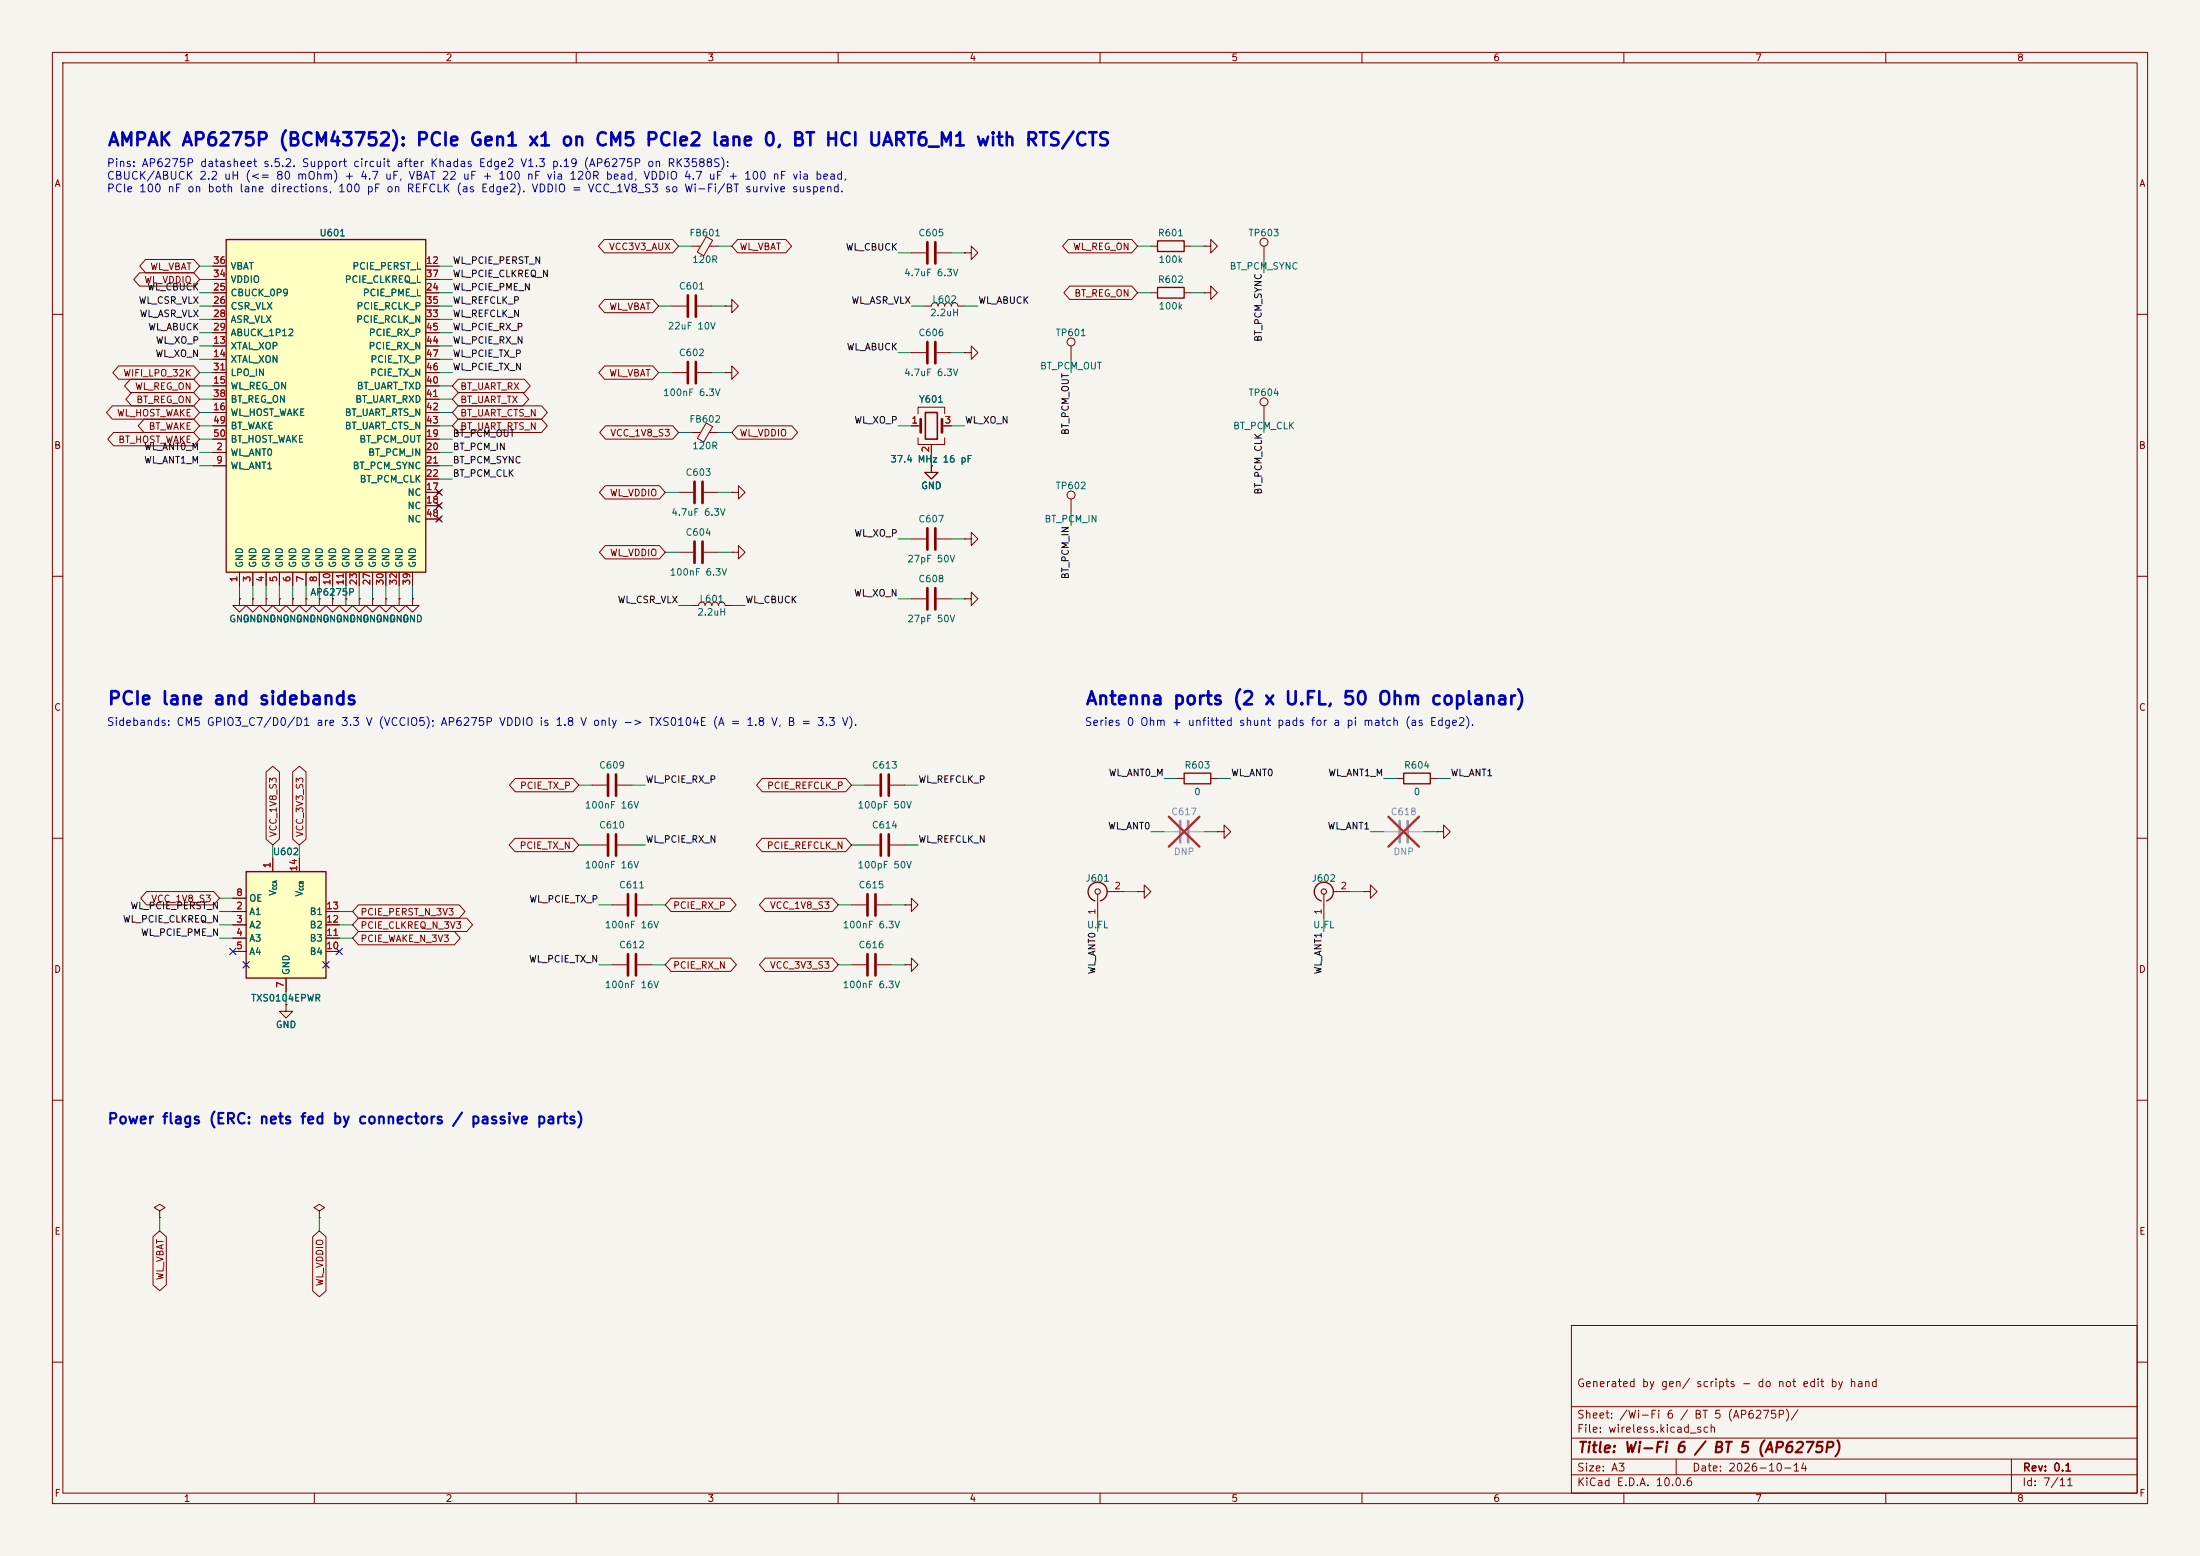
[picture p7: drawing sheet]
<svg xmlns="http://www.w3.org/2000/svg" width="420mm" height="297mm" viewBox="0 0 420 297" stroke-linecap="round" stroke-linejoin="round" font-family="sans-serif">
<path d="M0 0h420v297h-420z" fill="#f5f4ef" stroke="#f5f4ef" stroke-width=".19"/>
<g fill="none" stroke="#840000" stroke-width=".19">
<path d="M10 10h400v277h-400zM12 12h396v273h-396zM60 10v2M110 10v2M160 10v2M210 10v2M260 10v2M310 10v2M360 10v2M128.3 58.4h2.8M132.1 47h1.6M133.1 58.4h2.8"/>
<path d="M134.8 45.2l1.2 .7-1.7 2.9-1.2-.7zM135.4 47h1.8M138.4 58.4h1.3v-1.2l1.3 1.2-1.3 1.3v-1.3M138.4 58.4h.1M174 48.3h2.8M176.5 58.4h1.3a.64 .64 0 0 1 .6-.6 .64 .64 0 0 1 .7 .6 .64 .64 0 0 1 .6-.6 .64 .64 0 0 1 .6 .6 .64 .64 0 0 1 .7-.6 .64 .64 0 0 1 .6 .6 .64 .64 0 0 1 .6-.6 .64 .64 0 0 1 .7 .6h1.2M178.8 48.3h2.8M10 60h2M128.3 71.1h2.8M133.1 71.1h2.8M138.4 71.1h1.3v-1.2l1.3 1.2-1.3 1.3v-1.3M138.4 71.1h.1"/>
<path d="M174 67.3h2.8M175.3 79v-1.3h5v1.3M178.8 67.3h2.8M204.5 66v2.6M241.3 77.5v2.5M408 60h2M129.5 94h2.8M132.1 82.6h1.6M134.4 94h2.8M134.8 80.7l1.2 .7-1.7 3-1.2-.7zM135.4 82.6h1.8M139.7 94h1.3v-1.3l1.2 1.3-1.2 1.3v-1.3"/>
<path d="M139.7 94h.1M174 81.3h1.8M175.3 83.6v1.2h5v-1.2M177.8 88.9v1.3h1.3l-1.3 1.2-1.3-1.2h1.3M177.8 88.9h.1M177.8 84.8v1.6M179.8 81.3h1.8M204.5 95.3v2.5M10 110h2M55.9 114.3v1.3h1.2l-1.2 1.2-1.3-1.2h1.3M55.9 114.3h.1M58.4 114.3v1.3h1.3l-1.3 1.2-1.3-1.2h1.3"/>
<path d="M58.4 114.3h.1M61 114.3v1.3h1.2l-1.2 1.2-1.3-1.2h1.3M61 114.3h.1M68.6 114.3v1.3h1.2l-1.2 1.2-1.3-1.2h1.3M68.6 114.3h.1M71.1 114.3v1.3h1.3l-1.3 1.2-1.3-1.2h1.3M71.1 114.3h.1M73.7 114.3v1.3h1.2l-1.2 1.2-1.3-1.2h1.3M73.7 114.3h.1M76.2 114.3v1.3h1.3l-1.3 1.2-1.3-1.2h1.3M76.2 114.3h.1M78.7 114.3v1.3h1.3l-1.3 1.2-1.2-1.2h1.2"/>
<path d="M78.7 114.3h.1M129.5 105.4h2.8M132.1 115.6h1.2a.64 .64 0 0 1 .7-.7 .64 .64 0 0 1 .6 .7 .64 .64 0 0 1 .7-.7 .64 .64 0 0 1 .6 .7 .64 .64 0 0 1 .6-.7 .64 .64 0 0 1 .7 .7 .64 .64 0 0 1 .6-.7 .64 .64 0 0 1 .6 .7h1.3M134.4 105.4h2.8M139.7 105.4h1.3v-1.3l1.2 1.3-1.2 1.3v-1.3M139.7 105.4h.1M174 102.9h2.8M174 114.3h2.8M178.8 102.9h2.8M178.8 114.3h2.8M184.1 102.9h1.3v-1.3l1.3 1.3-1.3 1.2v-1.2M184.1 102.9h.1"/>
<path d="M408 110h2M10 160h2M113 149.9h2.8M117.9 149.9h2.7M165.1 149.9h2.8M169.9 149.9h2.8M224.8 148.6h1.3M231.1 148.6h1.3M232.4 158.8h1.3v-1.3l1.2 1.3-1.2 1.2v-1.2M232.4 158.8h.1M266.7 148.6h1.3M273 148.6h1.3"/>
<path d="M274.3 158.8h1.3v-1.3l1.3 1.3-1.3 1.2v-1.2M274.3 158.8h.1M408 160h2M113 161.3h2.8M116.8 172.7h2.8M117.9 161.3h2.7M121.7 172.7h2.8M162.6 172.7h2.8M165.1 161.3h2.8M167.4 172.7h2.8M169.9 161.3h2.8M172.7 172.7h1.3v-1.2l1.3 1.2-1.3 1.3v-1.3"/>
<path d="M172.7 172.7h.1M209.5 170.7v4.6M211.3 170.2h3.3M217.2 170.2h1.2v-1.3l1.3 1.3-1.3 1.3v-1.3M217.2 170.2h.1M252.7 170.7v4.6M254.5 170.2h3.3M260.3 170.2h1.3v-1.3l1.3 1.3-1.3 1.3v-1.3M260.3 170.2h.1M116.8 184.2h2.8M121.7 184.2h2.8M162.6 184.2h2.8"/>
<path d="M167.4 184.2h2.8M172.7 184.2h1.3v-1.3l1.3 1.3-1.3 1.2v-1.2M172.7 184.2h.1M10 210h2M408 210h2M300 253h108v32h-108zM10 260h2M300 278.5h108M300 274.5h108M300 268.5h108M320 278.5v3M384 278.5v6.5"/>
<path d="M408 260h2M60 285v2M110 285v2M160 285v2M210 285v2M260 285v2M300 281.5h108M310 285v2M360 285v2"/>
<circle cx="204.5" cy="65.3" r=".76"/>
<circle cx="241.3" cy="76.7" r=".76"/>
<circle cx="204.5" cy="94.5" r=".76"/>
</g>
<path d="M225.3 156.7v4.1M226.8 156.7v4.1M267.2 156.7v4.1M268.7 156.7v4.1" fill="none" stroke="#9c9b98" stroke-width=".51"/>
<path d="M222.2 158.8h2.8M227.1 158.8h2.8M264.2 158.8h2.8M269 158.8h2.8" fill="none" stroke="#9c9b98" stroke-width=".19"/>
<path d="M223.1 155.9l5.9 5.7M229 155.9l-5.9 5.7M265 155.9l5.9 5.7M270.9 155.9l-5.9 5.7" fill="none" stroke="#e12e31" stroke-width=".46"/>
<g fill="none" stroke="#840000" stroke-width=".51">
<path d="M131.3 56.4v4.1M132.8 56.4v4.1M177 46.2v4.1M178.6 46.2v4.1M131.3 69.1v4.1M132.8 69.1v4.1M177 65.3v4M178.6 65.3v4M132.6 91.9v4.1M134.1 91.9v4.1M175.8 80v2.6M179.8 80v2.6"/>
<path d="M132.6 103.4v4M134.1 103.4v4M177 100.8v4.1M177 112.3v4M178.6 100.8v4.1M178.6 112.3v4M116.1 147.8v4.1M116.1 159.3v4M117.6 147.8v4.1M117.6 159.3v4M168.1 147.8v4.1M168.1 159.3v4"/>
<path d="M169.7 147.8v4.1M169.7 159.3v4M119.9 170.7v4.1M121.4 170.7v4.1M165.6 170.7v4.1M167.1 170.7v4.1M119.9 182.1v4.1M121.4 182.1v4.1M165.6 182.1v4.1M167.1 182.1v4.1"/>
</g>
<path d="M176.7 78.7h2.2v5.1h-2.2z" fill="none" stroke="#840000" stroke-width=".3"/>
<path d="M226.1 147.6h5v2h-5zM268 147.6h5v2h-5zM209.5 168.4a1.81 1.81 0 0 1 1.8 1.6 1.81 1.81 0 0 1-1.2 1.9M209.5 168.4a1.82 1.82 0 0 0-1.8 1.6 1.82 1.82 0 0 0 1.3 2M252.7 168.4a1.81 1.81 0 0 1 1.8 1.6 1.81 1.81 0 0 1-1.3 1.9M252.7 168.4a1.82 1.82 0 0 0-1.8 1.6 1.82 1.82 0 0 0 1.3 2" fill="none" stroke="#840000" stroke-width=".25"/>
<g fill="none" stroke="#840000" stroke-width=".2">
<circle cx="209.6" cy="170.2" r=".51"/>
<circle cx="252.7" cy="170.2" r=".51"/>
</g>
<path d="M47 166.4h15.2v20.3h-15.2z" fill="#ffffc2"/>
<path d="M221 54.9h5.1v2h-5.1zM221 46h5.1v2h-5.1zM47 166.4h15.2v20.3h-15.2z" fill="none" stroke="#840000" stroke-width=".25"/>
<g fill="none" stroke="#840000" stroke-width=".19">
<path d="M184.1 48.3h1.3v-1.3l1.3 1.3-1.3 1.2v-1.2M184.1 48.3h.1M219.7 55.9h1.3M219.7 47h1.3M226.1 55.9h1.2M226.1 47h1.2M229.9 55.9h1.2v-1.3l1.3 1.3-1.3 1.3v-1.3M229.9 55.9h.1M229.9 47h1.2v-1.3l1.3 1.3-1.3 1.3v-1.3M229.9 47h.1M241.3 47v2.5M184.1 67.3h1.3v-1.3l1.3 1.3-1.3 1.3v-1.3"/>
<path d="M184.1 67.3h.1M45.7 114.3v1.3h1.3l-1.3 1.2-1.3-1.2h1.3M45.7 114.3h.1M48.3 114.3v1.3h1.2l-1.2 1.2-1.3-1.2h1.3M48.3 114.3h.1M50.8 114.3v1.3h1.3l-1.3 1.2-1.3-1.2h1.3M50.8 114.3h.1M53.3 114.3v1.3h1.3l-1.3 1.2-1.2-1.2h1.2M53.3 114.3h.1M66 114.3v1.3h1.3l-1.3 1.2-1.2-1.2h1.2M66 114.3h.1M184.1 114.3h1.3v-1.3l1.3 1.3-1.3 1.3v-1.3"/>
<path d="M184.1 114.3h.1M44.4 174h2.6M44.4 176.5h2.6M44.4 179.1h2.6M44.4 171.5h2.6M52.1 163.8v2.6M57.1 163.8v2.6M62.2 174h2.6M62.2 176.5h2.6M62.2 179.1h2.6M44.4 181.6h2.6M54.6 191.8v1.2h1.3l-1.3 1.3-1.3-1.3h1.3"/>
<path d="M54.6 191.8h.1M54.6 186.7v2.5M62.2 181.6h2.6M30.5 231.1l1-.6-1-.6-1 .6 1 .6v1.3M30.5 232.4h.1M61 231.1l1-.6-1-.6-1.1 .6 1.1 .6v1.3M61 232.4h.1"/>
<circle cx="241.3" cy="46.2" r=".76"/>
</g>
<path d="M43.2 45.7h38.1v63.5h-38.1z" fill="#ffffc2"/>
<path d="M43.2 45.7h38.1v63.5h-38.1z" fill="none" stroke="#840000" stroke-width=".25"/>
<g fill="none" stroke="#840000" stroke-width=".19">
<path d="M26.6 52.1h10.4l1.1 1.2-1.1 1.3h-10.4l-1.1-1.3zM27.8 49.5h9.2l1.1 1.3-1.1 1.3h-9.2l-1.1-1.3zM40.6 50.8h2.6M40.6 55.9h2.6M40.6 58.4h2.6M40.6 53.3h2.6M81.3 50.8h2.5M81.3 55.9h2.5M81.3 58.4h2.5M81.3 53.3h2.5M115.4 45.7h13l1.1 1.3-1.1 1.3h-13l-1.1-1.3zM115.4 57.1h9.2l1.1 1.3-1.1 1.3h-9.2l-1.1-1.3z"/>
<path d="M140.8 45.7h9.2l1.1 1.3-1.1 1.3h-9.2l-1.1-1.3zM204 45.7h12.1l1.1 1.3-1.1 1.3h-12.1l-1.2-1.3zM204.2 54.6h11.9l1.1 1.3-1.1 1.3h-11.9l-1.1-1.3zM21.4 77.5h15.6l1.1 1.2-1.1 1.3h-15.6l-1.1-1.3zM22.7 69.8h14.3l1.1 1.3-1.1 1.3h-14.3l-1.2-1.3zM24.9 72.4h12.1l1.1 1.3-1.1 1.2h-12.1l-1.1-1.2zM25.1 74.9h11.9l1.1 1.3-1.1 1.3h-11.9l-1.1-1.3zM40.6 66h2.6M40.6 68.6h2.6M40.6 73.7h2.6M40.6 78.7h2.6M40.6 61h2.6"/>
<path d="M40.6 63.5h2.6M40.6 71.1h2.6M40.6 76.2h2.6M81.3 66h2.5M81.3 68.6h2.5M81.3 73.7h2.5M81.3 78.7h2.5M81.3 61h2.5M81.3 63.5h2.5M81.3 71.1h2.5M81.3 76.2h2.5M87.5 72.4h12.6l1.1 1.3-1.1 1.2h-12.6l-1.1-1.2z"/>
<path d="M87.5 74.9h12.3l1.1 1.3-1.1 1.3h-12.3l-1.1-1.3zM87.5 77.5h15.9l1.1 1.2-1.1 1.3h-15.9l-1.1-1.3zM115.4 69.8h9.2l1.1 1.3-1.1 1.3h-9.2l-1.1-1.3zM21.7 82.5h15.3l1.1 1.3-1.1 1.3h-15.3l-1.1-1.3zM27.5 80h9.5l1.1 1.3-1.1 1.3h-9.5l-1.1-1.3zM40.6 86.4h2.6M40.6 88.9h2.6M40.6 83.8h2.6M40.6 81.3h2.6M81.3 86.4h2.5M81.3 88.9h2.5M81.3 94h2.5"/>
<path d="M81.3 96.5h2.5M81.3 83.8h2.5M81.3 91.4h2.5M81.3 81.3h2.5M81.3 99.1h2.5M83.4 93.6l.8 .8M83.4 96.1l.8 .8M83.4 98.7l.8 .7M84.2 93.6l-.8 .8M84.2 96.1l-.8 .8M84.2 98.7l-.8 .7M87.5 80h15.9l1.1 1.3-1.1 1.3h-15.9l-1.1-1.3z"/>
<path d="M115.5 92.7h10.4l1.1 1.3-1.1 1.3h-10.4l-1.1-1.3zM115.6 81.3h12.8l1.1 1.3-1.1 1.2h-12.8l-1.1-1.2zM140.8 81.3h10.4l1.1 1.3-1.1 1.2h-10.4l-1.1-1.2zM174 81.3h1.3M177.8 88.9h.1M177.8 85.1v1.3M180.3 81.3h1.3M45.7 114.3h.1M45.7 109.2v2.6M48.3 114.3h.1M48.3 109.2v2.6M50.8 114.3h.1"/>
<path d="M50.8 109.2v2.6M53.3 114.3h.1M53.3 109.2v2.6M55.9 114.3h.1M55.9 109.2v2.6M58.4 114.3h.1M58.4 109.2v2.6M61 114.3h.1M61 109.2v2.6M63.5 114.3v1.3h1.3l-1.3 1.2-1.3-1.2h1.3M63.5 114.3h.1M63.5 109.2v2.6"/>
<path d="M66 114.3h.1M66 109.2v2.6M68.6 114.3h.1M68.6 109.2v2.6M71.1 114.3h.1M71.1 109.2v2.6M73.7 114.3h.1M73.7 109.2v2.6M76.2 114.3h.1M76.2 109.2v2.6M78.7 114.3h.1M78.7 109.2v2.6"/>
<path d="M115.5 104.1h10.4l1.1 1.3-1.1 1.3h-10.4l-1.1-1.3zM50.8 147.4l1.3-1.2 1.2 1.2v12.8l-1.2 1.1-1.3-1.1zM55.9 147.4l1.2-1.2 1.3 1.2v12.8l-1.3 1.1-1.2-1.1zM98.4 148.6h11l1.1 1.3-1.1 1.2h-11l-1.1-1.2zM145.5 148.6h15.9l1.2 1.3-1.2 1.2h-15.9l-1.1-1.2zM28 170.2h12.8l1.1 1.3-1.1 1.2h-12.8l-1.1-1.2zM44.4 174h2.6M44.4 176.5h2.6M44.4 179.1h2.6M44.4 171.5h2.6M52.1 163.8v2.6M57.1 163.8v2.6"/>
<path d="M62.2 174h2.6M62.2 176.5h2.6M62.2 179.1h2.6M68.4 172.7h19.3l1.1 1.3-1.1 1.3h-19.3l-1.1-1.3zM68.4 175.3h20.7l1.1 1.2-1.1 1.3h-20.7l-1.1-1.3zM68.4 177.8h18.3l1.2 1.3-1.2 1.2h-18.3l-1.1-1.2zM98.3 160h11.1l1.1 1.3-1.1 1.3h-11.1l-1.1-1.3zM128.1 171.4h11.3l1.1 1.3-1.1 1.3h-11.3l-1.1-1.3zM145.5 160h15.9l1.2 1.3-1.2 1.3h-15.9l-1.1-1.3zM146.1 171.4h12.8l1.1 1.3-1.1 1.3h-12.8l-1.1-1.3zM44.4 181.6h2.6M54.6 191.8h.1"/>
<path d="M54.6 186.7v2.5M62.2 181.6h2.6M128.1 182.9h11.4l1.1 1.3-1.1 1.2h-11.4l-1.1-1.2zM146.1 182.9h12.8l1.1 1.3-1.1 1.2h-12.8l-1.1-1.2zM29.2 236.1l1.3-1.2 1.3 1.2v9.2l-1.3 1.1-1.3-1.1zM59.7 236.1l1.3-1.2 1.2 1.2v10.3l-1.2 1.1-1.3-1.1z"/>
</g>
<g fill="none" stroke="#009600" stroke-width=".19">
<path d="M38.1 58.4h2.5M38.1 55.9h2.5M38.1 53.3h2.5M38.1 50.8h2.5M83.8 58.4h2.6M83.8 55.9h2.6M83.8 53.3h2.6M83.8 50.8h2.6M125.7 58.4h2.6M129.5 47h2.6M135.9 58.4h2.5M137.2 47h2.5"/>
<path d="M171.4 48.3h2.6M174 58.4h2.5M181.6 48.3h2.5M184.1 58.4h2.6M217.2 55.9h2.5M217.2 47h2.5M227.3 55.9h2.6M227.3 47h2.6M241.3 49.5v2.6M38.1 76.2h2.5M38.1 78.7h2.5M38.1 66h2.5"/>
<path d="M38.1 63.5h2.5M38.1 61h2.5M38.1 71.1h2.5M38.1 73.7h2.5M38.1 68.6h2.5M83.8 76.2h2.6M83.8 78.7h2.6M83.8 66h2.6M83.8 63.5h2.6M83.8 61h2.6M83.8 71.1h2.6M83.8 73.7h2.6"/>
<path d="M83.8 68.6h2.6M125.7 71.1h2.6M135.9 71.1h2.5M171.4 67.3h2.6M181.6 67.3h2.5M204.5 68.6v2.5M38.1 81.3h2.5M38.1 83.8h2.5M38.1 88.9h2.5M38.1 86.4h2.5M83.8 81.3h2.6M83.8 83.8h2.6"/>
<path d="M83.8 91.4h2.6M83.8 88.9h2.6M83.8 86.4h2.6M127 94h2.5M129.5 82.6h2.6M137.2 82.6h2.5M137.2 94h2.5M171.4 81.3h2.6M177.8 86.4v2.5M181.6 81.3h2.5M204.5 97.8v2.5M241.3 80v2.6"/>
<path d="M45.7 111.8v2.5M48.3 111.8v2.5M50.8 111.8v2.5M53.3 111.8v2.5M55.9 111.8v2.5M58.4 111.8v2.5M61 111.8v2.5M63.5 111.8v2.5M66 111.8v2.5M68.6 111.8v2.5M71.1 111.8v2.5M73.7 111.8v2.5"/>
<path d="M76.2 111.8v2.5M78.7 111.8v2.5M127 105.4h2.5M129.5 115.6h2.6M137.2 105.4h2.5M139.7 115.6h2.5M171.4 102.9h2.6M171.4 114.3h2.6M181.6 102.9h2.5M181.6 114.3h2.5M110.5 149.9h2.5M120.6 149.9h2.6"/>
<path d="M162.6 149.9h2.5M172.7 149.9h2.6M219.7 158.8h2.5M222.2 148.6h2.6M229.9 158.8h2.5M232.4 148.6h2.5M261.6 158.8h2.6M264.2 148.6h2.5M271.8 158.8h2.5M274.3 148.6h2.6M41.9 176.5h2.5M41.9 174h2.5"/>
<path d="M41.9 179.1h2.5M41.9 171.5h2.5M52.1 161.3v2.5M57.1 161.3v2.5M64.8 176.5h2.5M64.8 174h2.5M64.8 179.1h2.5M110.5 161.3h2.5M114.3 172.7h2.5M120.6 161.3h2.6M124.5 172.7h2.5M160 172.7h2.6"/>
<path d="M162.6 161.3h2.5M170.2 172.7h2.5M172.7 161.3h2.6M209.5 175.3v2.5M214.6 170.2h2.6M252.7 175.3v2.5M257.8 170.2h2.5M54.6 189.2v2.6M114.3 184.2h2.5M124.5 184.2h2.5M160 184.2h2.6M170.2 184.2h2.5"/>
<path d="M30.5 232.4v2.5M61 232.4v2.5"/>
</g>
<g fill="none" stroke="#000084" stroke-width=".19">
<path d="M83.2 93.4l1.2 1.2M83.2 95.9l1.2 1.2M83.2 98.5l1.2 1.2M84.4 93.4l-1.2 1.2M84.4 95.9l-1.2 1.2M84.4 98.5l-1.2 1.2M43.8 181l1.3 1.2M45.1 181l-1.3 1.2M46.4 183.5l1.2 1.3M47.6 183.5l-1.2 1.3M61.6 183.5l1.2 1.3M62.8 183.5l-1.2 1.3"/>
<path d="M64.2 181l1.2 1.2M65.4 181l-1.2 1.2"/>
</g>
<g font-size="2.5" fill="#0000c2">
<text x="20.4" y="28.5">AMPAK AP6275P (BCM43752): PCIe Gen1 x1 on CM5 PCIe2 lane 0, BT HCI UART6_M1 with RTS/CTS</text>
<text x="20.4" y="135.2">PCIe lane and sidebands</text>
<text x="207.1" y="135.2">Antenna ports (2 x U.FL, 50 Ohm coplanar)</text>
</g>
<text font-size="2" fill="#0000c2" x="20.4" y="215">Power flags (ERC: nets fed by connectors / passive parts)</text>
<text font-size="2" fill="#840000" x="301" y="277.8">Title: Wi-Fi 6 / BT 5 (AP6275P)</text>
<g font-size="1.5" fill="#0000c2">
<text x="20.3" y="32.2">Pins: AP6275P datasheet s.5.2. Support circuit after Khadas Edge2 V1.3 p.19 (AP6275P on RK3588S):</text>
<text x="20.3" y="34.7">CBUCK/ABUCK 2.2 uH (&lt;= 80 mOhm) + 4.7 uF, VBAT 22 uF + 100 nF via 120R bead, VDDIO 4.7 uF + 100 nF via bead,</text>
<text x="20.3" y="37.1">PCIe 100 nF on both lane directions, 100 pF on REFCLK (as Edge2). VDDIO = VCC_1V8_S3 so Wi-Fi/BT survive suspend.</text>
<text x="20.3" y="138.9">Sidebands: CM5 GPIO3_C7/D0/D1 are 3.3 V (VCCIO5); AP6275P VDDIO is 1.8 V only -&gt; TXS0104E (A = 1.8 V, B = 3.3 V).</text>
<text x="207" y="138.9">Series 0 Ohm + unfitted shunt pads for a pi match (as Edge2).</text>
</g>
<g font-size="1.5" fill="#840000">
<text x="300.9" y="265.1">Generated by gen/ scripts - do not edit by hand</text>
<text x="300.9" y="273.8">File: wireless.kicad_sch</text>
<text x="300.9" y="271.1">Sheet: /Wi-Fi 6 / BT 5 (AP6275P)/</text>
<text x="300.9" y="281.2">Size: A3</text>
<text x="322.9" y="281.2">Date: 2026-10-14</text>
<text x="386" y="281.2">Rev: 0.1</text>
<text x="300.9" y="284">KiCad E.D.A. 10.0.6</text>
<text x="385.9" y="284">Id: 7/11</text>
</g>
<g font-size="1.3" fill="#840000">
<text x="35" y="12">1</text>
<text x="85" y="12">2</text>
<text x="135" y="12">3</text>
<text x="185" y="12">4</text>
<text x="235" y="12">5</text>
<text x="285" y="12">6</text>
<text x="335" y="12">7</text>
<text x="385" y="12">8</text>
<text x="10.3" y="36">A</text>
<text x="408.3" y="36">A</text>
<text x="28.6" y="51.9">WL_VBAT</text>
<text x="116.2" y="48">VCC3V3_AUX</text>
<text x="141.1" y="48">WL_VBAT</text>
<text x="204.7" y="48">WL_REG_ON</text>
<text x="27.4" y="54.4">WL_VDDIO</text>
<text x="116.2" y="59.5">WL_VBAT</text>
<text x="205" y="56.9">BT_REG_ON</text>
<text x="23.4" y="72.2">WIFI_LPO_32K</text>
<text x="25.7" y="74.7">WL_REG_ON</text>
<text x="25.9" y="77.3">BT_REG_ON</text>
<text x="87.8" y="74.7">BT_UART_RX</text>
<text x="87.8" y="77.3">BT_UART_TX</text>
<text x="116.2" y="72.2">WL_VBAT</text>
<text x="22.2" y="79.8">WL_HOST_WAKE</text>
<text x="28.3" y="82.3">BT_WAKE</text>
<text x="87.8" y="79.8">BT_UART_CTS_N</text>
<text x="87.8" y="82.3">BT_UART_RTS_N</text>
<text x="116.4" y="83.6">VCC_1V8_S3</text>
<text x="141.1" y="83.6">WL_VDDIO</text>
<text x="10.2" y="86">B</text>
<text x="22.5" y="84.9">BT_HOST_WAKE</text>
<text x="408.2" y="86">B</text>
<text x="116.3" y="95">WL_VDDIO</text>
<text x="116.3" y="106.5">WL_VDDIO</text>
<text x="10.2" y="136">C</text>
<text x="408.2" y="136">C</text>
<text x="99.2" y="150.9">PCIE_TX_P</text>
<text x="146.3" y="150.9">PCIE_REFCLK_P</text>
<text x="53.1" y="159.9" transform="rotate(-90 53.1 159.9)">VCC_1V8_S3</text>
<text x="58.2" y="159.9" transform="rotate(-90 58.2 159.9)">VCC_3V3_S3</text>
<text x="99.1" y="162.3">PCIE_TX_N</text>
<text x="146.3" y="162.3">PCIE_REFCLK_N</text>
<text x="28.8" y="172.5">VCC_1V8_S3</text>
<text x="128.4" y="173.8">PCIE_RX_P</text>
<text x="146.9" y="173.8">VCC_1V8_S3</text>
<text x="68.7" y="175">PCIE_PERST_N_3V3</text>
<text x="68.7" y="177.6">PCIE_CLKREQ_N_3V3</text>
<text x="10.2" y="186">D</text>
<text x="68.7" y="180.1">PCIE_WAKE_N_3V3</text>
<text x="128.4" y="185.2">PCIE_RX_N</text>
<text x="146.9" y="185.2">VCC_3V3_S3</text>
<text x="408.2" y="186">D</text>
<text x="10.3" y="236">E</text>
<text x="408.3" y="236">E</text>
<text x="31.5" y="244.5" transform="rotate(-90 31.5 244.5)">WL_VBAT</text>
<text x="62" y="245.6" transform="rotate(-90 62 245.6)">WL_VDDIO</text>
<text x="10.3" y="286">F</text>
<text x="35" y="287">1</text>
<text x="85" y="287">2</text>
<text x="135" y="287">3</text>
<text x="185" y="287">4</text>
<text x="235" y="287">5</text>
<text x="285" y="287">6</text>
<text x="335" y="287">7</text>
<text x="385" y="287">8</text>
<text x="408.3" y="286">F</text>
</g>
<g font-size="1.3" fill="#006464">
<text x="60.9" y="45.4">U601</text>
<text x="131.5" y="45.4">FB601</text>
<text x="175.2" y="45.4">C605</text>
<text x="220.9" y="45.4">R601</text>
<text x="238.2" y="45.4">TP603</text>
<text x="43.9" y="51.8">VBAT</text>
<text x="67.2" y="51.8">PCIE_PERST_L</text>
<text x="132" y="50.5">120R</text>
<text x="172.5" y="53">4.7uF 6.3V</text>
<text x="221.1" y="50.5">100k</text>
<text x="234.6" y="51.8">BT_PCM_SYNC</text>
<text x="43.9" y="56.8">CBUCK_0P9</text>
<text x="43.9" y="59.4">CSR_VLX</text>
<text x="43.9" y="54.3">VDDIO</text>
<text x="65.7" y="54.3">PCIE_CLKREQ_L</text>
<text x="68" y="59.4">PCIE_RCLK_P</text>
<text x="69.2" y="56.8">PCIE_PME_L</text>
<text x="129.5" y="55.6">C601</text>
<text x="177.9" y="58.1">L602</text>
<text x="220.9" y="54.3">R602</text>
<text x="221.1" y="59.4">100k</text>
<text x="43.9" y="61.9">ASR_VLX</text>
<text x="43.9" y="64.5">ABUCK_1P12</text>
<text x="67.9" y="61.9">PCIE_RCLK_N</text>
<text x="70.3" y="64.5">PCIE_RX_P</text>
<text x="127.4" y="63.2">22uF 10V</text>
<text x="175.2" y="64.5">C606</text>
<text x="177.5" y="60.7">2.2uH</text>
<text x="201.4" y="64.5">TP601</text>
<text x="43.9" y="67">XTAL_XOP</text>
<text x="43.9" y="69.5">XTAL_XON</text>
<text x="70.3" y="67">PCIE_RX_N</text>
<text x="70.6" y="69.5">PCIE_TX_P</text>
<text x="129.5" y="68.3">C602</text>
<text x="198.4" y="70.8">BT_PCM_OUT</text>
<text x="43.9" y="74.6">WL_REG_ON</text>
<text x="43.9" y="72.1">LPO_IN</text>
<text x="43.9" y="77.2">BT_REG_ON</text>
<text x="67.7" y="77.2">BT_UART_RXD</text>
<text x="68" y="74.6">BT_UART_TXD</text>
<text x="70.6" y="72.1">PCIE_TX_N</text>
<text x="126.5" y="75.9">100nF 6.3V</text>
<text x="172.5" y="72.1">4.7uF 6.3V</text>
<text x="175.3" y="77.2">Y601</text>
<text x="238.2" y="75.9">TP604</text>
<text x="43.9" y="79.7">WL_HOST_WAKE</text>
<text x="43.9" y="82.2">BT_WAKE</text>
<text x="65.7" y="79.7">BT_UART_RTS_N</text>
<text x="65.7" y="82.2">BT_UART_CTS_N</text>
<text x="131.5" y="81">FB602</text>
<text x="235.3" y="82.2">BT_PCM_CLK</text>
<text x="43.9" y="87.3">WL_ANT0</text>
<text x="43.9" y="89.9">WL_ANT1</text>
<text x="43.9" y="84.8">BT_HOST_WAKE</text>
<text x="67.2" y="89.9">BT_PCM_SYNC</text>
<text x="68.5" y="84.8">BT_PCM_OUT</text>
<text x="70.2" y="87.3">BT_PCM_IN</text>
<text x="132" y="86.1">120R</text>
<text x="169.9" y="88.6">37.4 MHz 16 pF</text>
<text x="68.6" y="92.4">BT_PCM_CLK</text>
<text x="77.7" y="94.9">NC</text>
<text x="130.8" y="91.1">C603</text>
<text x="175.7" y="93.7">GND</text>
<text x="201.4" y="93.7">TP602</text>
<text x="77.7" y="97.5">NC</text>
<text x="77.7" y="100">NC</text>
<text x="128.1" y="98.8">4.7uF 6.3V</text>
<text x="175.2" y="100">C607</text>
<text x="199.3" y="100">BT_PCM_IN</text>
<text x="130.8" y="102.6">C604</text>
<text x="173.1" y="107.6">27pF 50V</text>
<text x="46.7" y="108.5" transform="rotate(-90 46.7 108.5)">GND</text>
<text x="49.2" y="108.5" transform="rotate(-90 49.2 108.5)">GND</text>
<text x="51.8" y="108.5" transform="rotate(-90 51.8 108.5)">GND</text>
<text x="54.3" y="108.5" transform="rotate(-90 54.3 108.5)">GND</text>
<text x="56.8" y="108.5" transform="rotate(-90 56.8 108.5)">GND</text>
<text x="59.1" y="114">AP6275P</text>
<text x="59.4" y="108.5" transform="rotate(-90 59.4 108.5)">GND</text>
<text x="61.9" y="108.5" transform="rotate(-90 61.9 108.5)">GND</text>
<text x="64.5" y="108.5" transform="rotate(-90 64.5 108.5)">GND</text>
<text x="67" y="108.5" transform="rotate(-90 67 108.5)">GND</text>
<text x="69.5" y="108.5" transform="rotate(-90 69.5 108.5)">GND</text>
<text x="72.1" y="108.5" transform="rotate(-90 72.1 108.5)">GND</text>
<text x="74.6" y="108.5" transform="rotate(-90 74.6 108.5)">GND</text>
<text x="77.2" y="108.5" transform="rotate(-90 77.2 108.5)">GND</text>
<text x="79.7" y="108.5" transform="rotate(-90 79.7 108.5)">GND</text>
<text x="127.7" y="110.2">100nF 6.3V</text>
<text x="175.2" y="111.5">C608</text>
<text x="43.7" y="119.1">GND</text>
<text x="46.2" y="119.1">GND</text>
<text x="48.7" y="119.1">GND</text>
<text x="51.3" y="119.1">GND</text>
<text x="53.8" y="119.1">GND</text>
<text x="56.4" y="119.1">GND</text>
<text x="58.9" y="119.1">GND</text>
<text x="61.4" y="119.1">GND</text>
<text x="64" y="119.1">GND</text>
<text x="66.5" y="119.1">GND</text>
<text x="69.1" y="119.1">GND</text>
<text x="71.6" y="119.1">GND</text>
<text x="74.1" y="119.1">GND</text>
<text x="76.7" y="119.1">GND</text>
<text x="133" y="117.8">2.2uH</text>
<text x="133.4" y="115.3">L601</text>
<text x="173.1" y="119.1">27pF 50V</text>
<text x="114.3" y="147">C609</text>
<text x="166.3" y="147">C613</text>
<text x="226" y="147">R603</text>
<text x="267.9" y="147">R604</text>
<text x="111.5" y="154.6">100nF 16V</text>
<text x="163.6" y="154.6">100pF 50V</text>
<text x="227.9" y="152.1">0</text>
<text x="269.8" y="152.1">0</text>
<text x="114.3" y="158.4">C610</text>
<text x="166.3" y="158.4">C614</text>
<text x="52" y="163.5">U602</text>
<text x="111.5" y="166.1">100nF 16V</text>
<text x="163.6" y="166.1">100pF 50V</text>
<text x="47.5" y="172.4">OE</text>
<text x="53" y="171.1" transform="rotate(-90 53 171.1)">V</text>
<text x="58.1" y="171.2" transform="rotate(-90 58.1 171.2)">V</text>
<text x="118.1" y="169.9">C611</text>
<text x="163.8" y="169.9">C615</text>
<text x="207.1" y="168.6">J601</text>
<text x="250.3" y="168.6">J602</text>
<text x="47.5" y="175">A1</text>
<text x="47.5" y="177.5">A2</text>
<text x="59" y="177.5">B2</text>
<text x="59" y="175">B1</text>
<text x="115.4" y="177.5">100nF 16V</text>
<text x="160.8" y="177.5">100nF 6.3V</text>
<text x="207.4" y="177.5">U.FL</text>
<text x="250.6" y="177.5">U.FL</text>
<text x="47.5" y="180">A3</text>
<text x="47.5" y="182.6">A4</text>
<text x="59" y="182.6">B4</text>
<text x="59" y="180">B3</text>
<text x="118.1" y="181.3">C612</text>
<text x="163.8" y="181.3">C616</text>
<text x="47.8" y="191.5">TXS0104EPWR</text>
<text x="55.6" y="186.2" transform="rotate(-90 55.6 186.2)">GND</text>
<text x="115.4" y="188.9">100nF 16V</text>
<text x="160.8" y="188.9">100nF 6.3V</text>
<text x="52.5" y="196.5">GND</text>
</g>
<g font-size="1.3" fill="#a90000">
<text x="40.6" y="53.2">34</text>
<text x="40.6" y="50.7">36</text>
<text x="81.2" y="50.7">12</text>
<text x="81.2" y="53.2">37</text>
<text x="40.6" y="55.7">25</text>
<text x="40.6" y="58.3">26</text>
<text x="81.2" y="55.7">24</text>
<text x="81.2" y="58.3">35</text>
<text x="40.6" y="65.9">13</text>
<text x="40.6" y="60.8">28</text>
<text x="40.6" y="63.4">29</text>
<text x="81.2" y="60.8">33</text>
<text x="81.2" y="65.9">44</text>
<text x="81.2" y="63.4">45</text>
<text x="40.6" y="68.4">14</text>
<text x="40.6" y="71">31</text>
<text x="81.2" y="71">46</text>
<text x="81.2" y="68.4">47</text>
<text x="40.6" y="73.5">15</text>
<text x="40.6" y="76.1">38</text>
<text x="81.2" y="73.5">40</text>
<text x="81.2" y="76.1">41</text>
<text x="40.6" y="78.6">16</text>
<text x="40.6" y="81.1">49</text>
<text x="40.6" y="83.7">50</text>
<text x="81.2" y="83.7">19</text>
<text x="81.2" y="78.6">42</text>
<text x="81.2" y="81.1">43</text>
<text x="173.9" y="81.1">1</text>
<text x="180.2" y="81.1">3</text>
<text x="41.2" y="86.2">2</text>
<text x="41.2" y="88.8">9</text>
<text x="81.2" y="86.2">20</text>
<text x="81.2" y="88.8">21</text>
<text x="177.7" y="86.5" transform="rotate(-90 177.7 86.5)">2</text>
<text x="81.2" y="93.8">17</text>
<text x="81.2" y="91.3">22</text>
<text x="81.2" y="96.4">18</text>
<text x="81.2" y="98.9">48</text>
<text x="45.6" y="111.2" transform="rotate(-90 45.6 111.2)">1</text>
<text x="48.1" y="111.2" transform="rotate(-90 48.1 111.2)">3</text>
<text x="50.7" y="111.2" transform="rotate(-90 50.7 111.2)">4</text>
<text x="53.2" y="111.2" transform="rotate(-90 53.2 111.2)">5</text>
<text x="55.7" y="111.2" transform="rotate(-90 55.7 111.2)">6</text>
<text x="58.3" y="111.2" transform="rotate(-90 58.3 111.2)">7</text>
<text x="60.8" y="111.2" transform="rotate(-90 60.8 111.2)">8</text>
<text x="63.4" y="111.8" transform="rotate(-90 63.4 111.8)">10</text>
<text x="65.9" y="111.8" transform="rotate(-90 65.9 111.8)">11</text>
<text x="68.4" y="111.8" transform="rotate(-90 68.4 111.8)">23</text>
<text x="71" y="111.8" transform="rotate(-90 71 111.8)">27</text>
<text x="73.5" y="111.8" transform="rotate(-90 73.5 111.8)">30</text>
<text x="76.1" y="111.8" transform="rotate(-90 76.1 111.8)">32</text>
<text x="78.6" y="111.8" transform="rotate(-90 78.6 111.8)">39</text>
<text x="51.9" y="165.8" transform="rotate(-90 51.9 165.8)">1</text>
<text x="57" y="166.4" transform="rotate(-90 57 166.4)">14</text>
<text x="45" y="173.9">2</text>
<text x="45" y="171.3">8</text>
<text x="62.2" y="173.9">13</text>
<text x="212.6" y="170">2</text>
<text x="255.8" y="170">2</text>
<text x="45" y="176.4">3</text>
<text x="45" y="178.9">4</text>
<text x="62.2" y="178.9">11</text>
<text x="62.2" y="176.4">12</text>
<text x="209.4" y="174.7" transform="rotate(-90 209.4 174.7)">1</text>
<text x="252.6" y="174.7" transform="rotate(-90 252.6 174.7)">1</text>
<text x="45" y="181.5">5</text>
<text x="62.2" y="181.5">10</text>
<text x="54.5" y="188.7" transform="rotate(-90 54.5 188.7)">7</text>
</g>
<g font-size="1.3" fill="#0f0f0f">
<text x="86.3" y="53.2">WL_PCIE_CLKREQ_N</text>
<text x="86.3" y="50.7">WL_PCIE_PERST_N</text>
<text x="161.4" y="48.1">WL_CBUCK</text>
<text x="26.4" y="58.3">WL_CSR_VLX</text>
<text x="28" y="55.8">WL_CBUCK</text>
<text x="86.3" y="58.3">WL_REFCLK_P</text>
<text x="86.3" y="55.8">WL_PCIE_PME_N</text>
<text x="162.5" y="58.3">WL_ASR_VLX</text>
<text x="186.7" y="58.3">WL_ABUCK</text>
<text x="26.6" y="60.8">WL_ASR_VLX</text>
<text x="28.2" y="63.4">WL_ABUCK</text>
<text x="29.6" y="65.9">WL_XO_P</text>
<text x="86.3" y="60.8">WL_REFCLK_N</text>
<text x="86.3" y="63.4">WL_PCIE_RX_P</text>
<text x="86.3" y="65.9">WL_PCIE_RX_N</text>
<text x="241.2" y="65.4" transform="rotate(-90 241.2 65.4)">BT_PCM_SYNC</text>
<text x="29.6" y="68.5">WL_XO_N</text>
<text x="86.3" y="71">WL_PCIE_TX_N</text>
<text x="86.3" y="68.5">WL_PCIE_TX_P</text>
<text x="161.5" y="67.2">WL_ABUCK</text>
<text x="86.3" y="83.7">BT_PCM_OUT</text>
<text x="163" y="81.2">WL_XO_P</text>
<text x="184.1" y="81.2">WL_XO_N</text>
<text x="204.3" y="83.1" transform="rotate(-90 204.3 83.1)">BT_PCM_OUT</text>
<text x="27.4" y="88.8">WL_ANT1_M</text>
<text x="27.4" y="86.2">WL_ANT0_M</text>
<text x="86.3" y="88.8">BT_PCM_SYNC</text>
<text x="86.3" y="86.2">BT_PCM_IN</text>
<text x="86.3" y="91.3">BT_PCM_CLK</text>
<text x="241.2" y="94.5" transform="rotate(-90 241.2 94.5)">BT_PCM_CLK</text>
<text x="163" y="102.7">WL_XO_P</text>
<text x="204.3" y="110.7" transform="rotate(-90 204.3 110.7)">BT_PCM_IN</text>
<text x="117.8" y="115.4">WL_CSR_VLX</text>
<text x="142.2" y="115.4">WL_CBUCK</text>
<text x="162.9" y="114.2">WL_XO_N</text>
<text x="123.2" y="149.7">WL_PCIE_RX_P</text>
<text x="175.2" y="149.7">WL_REFCLK_P</text>
<text x="211.6" y="148.5">WL_ANT0_M</text>
<text x="234.9" y="148.5">WL_ANT0</text>
<text x="253.5" y="148.5">WL_ANT1_M</text>
<text x="276.8" y="148.5">WL_ANT1</text>
<text x="123.2" y="161.2">WL_PCIE_RX_N</text>
<text x="175.2" y="161.2">WL_REFCLK_N</text>
<text x="211.4" y="158.6">WL_ANT0</text>
<text x="253.3" y="158.6">WL_ANT1</text>
<text x="24.8" y="173.9">WL_PCIE_PERST_N</text>
<text x="100.9" y="172.6">WL_PCIE_TX_P</text>
<text x="23.4" y="176.4">WL_PCIE_CLKREQ_N</text>
<text x="26.8" y="178.9">WL_PCIE_PME_N</text>
<text x="100.9" y="184">WL_PCIE_TX_N</text>
<text x="209.4" y="186.1" transform="rotate(-90 209.4 186.1)">WL_ANT0</text>
<text x="252.6" y="186.1" transform="rotate(-90 252.6 186.1)">WL_ANT1</text>
</g>
<g font-size="1.3" fill="#939391">
<text x="223.5" y="155.9">C617</text>
<text x="265.4" y="155.9">C618</text>
<text x="224" y="163.5">DNP</text>
<text x="265.9" y="163.5">DNP</text>
</g>
<g font-size=".8" fill="#006464">
<text x="53" y="169.9" transform="rotate(-90 53 169.9)">CCA</text>
<text x="58.1" y="170.1" transform="rotate(-90 58.1 170.1)">CCB</text>
</g>
</svg>
